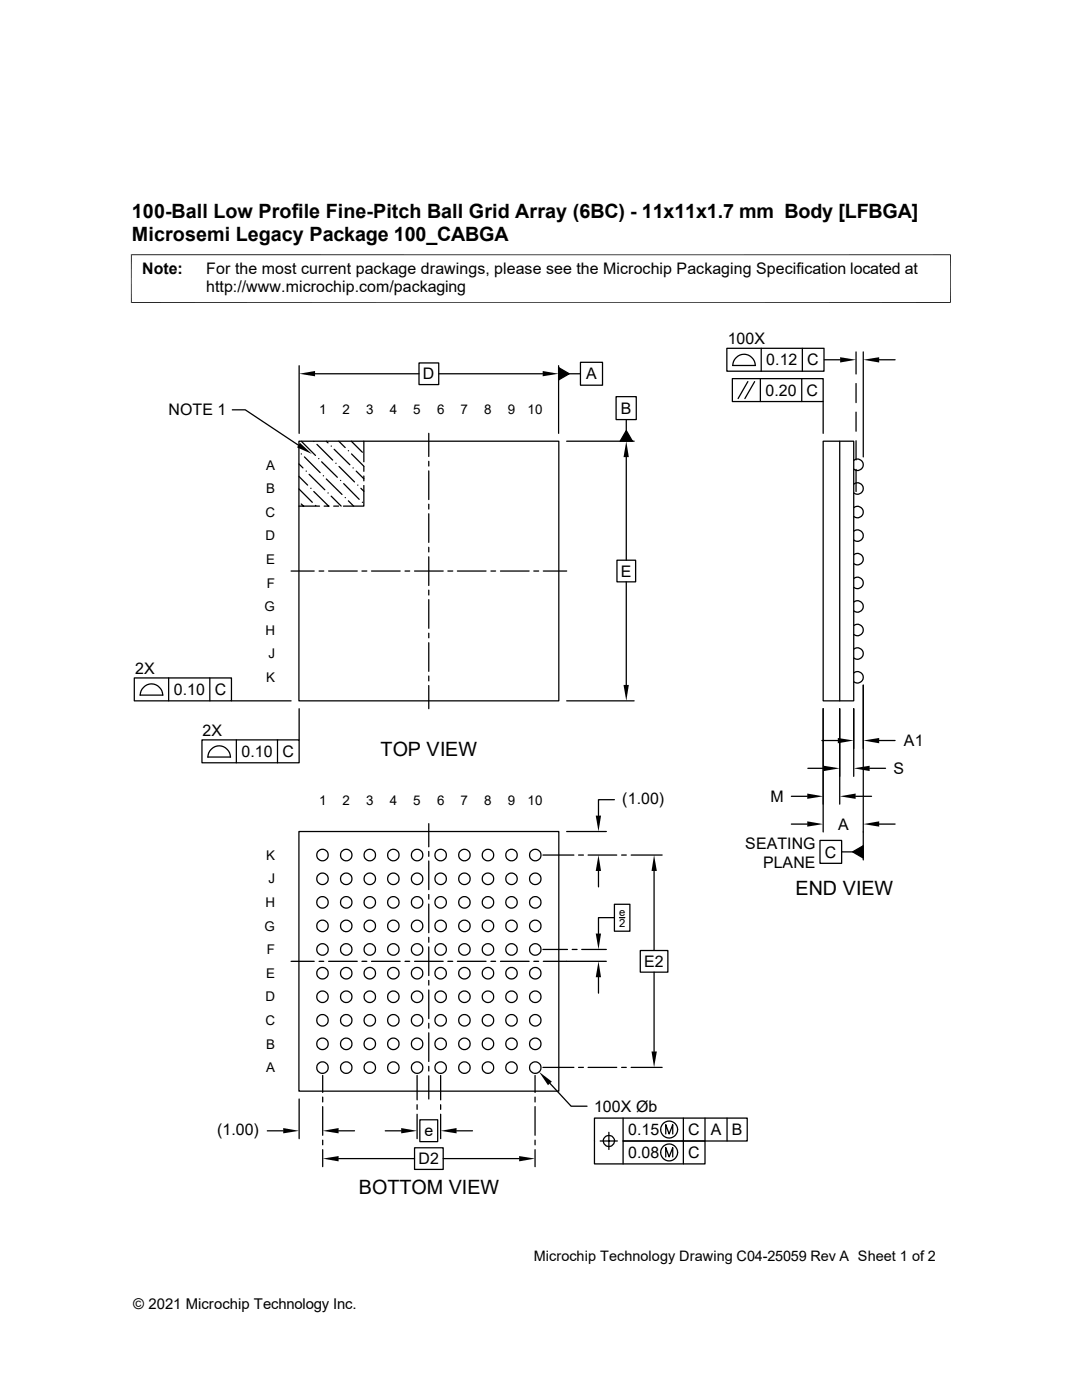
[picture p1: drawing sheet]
<svg xmlns="http://www.w3.org/2000/svg" width="216mm" height="279mm" viewBox="0 0 216 279" stroke-linecap="round" stroke-linejoin="round" font-family="sans-serif">
<g fill="none" stroke="#000" stroke-width=".25">
<path d="M59.7 73v13.5M62.9 74.6h20.7M83.6 72.4h3.9v4.4h-3.9zM87.5 74.6h20.8M111.5 73.4l2.1 1.2-2.1 1.2zM111.5 73v13.5M113.6 74.6h2.2M115.8 72.3h4.4v4.6h-4.4zM122.9 79.2h4.1v4.5h-4.1zM145 69.5h19.4v4.6h-19.4zM146.1 75.6h18.2v4.5h-18.2zM146.2 72.9h4.5"/>
<path d="M146.2 72.9a2.24 2.24 0 0 1 2.3-2.2 2.24 2.24 0 0 1 2.2 2.2M149.2 76.2l-1.9 3.3M150.6 76.2l-2 3.3M151.7 75.6v4.5M151.9 69.5v4.6M160 75.6v4.5M160.1 69.5v4.6M164.5 71.8h3.1M170.8 70.2v4.4M170.8 76.5v3.8M172.3 70.2v21M175.4 71.8h3.2"/>
<path d="M46.4 81.8h2.5l10.7 7.1M59.6 88.1h51.9v51.8h-51.9zM59.6 97.6l2.7 2.6M59.6 95.1l1.8 1.7M59.6 92.6l.9 .8M60.1 90.6h.1M60.1 88.1l2.8 2.8M60.7 91.2l3.2 3.1M61.1 94h.1M61.7 94.7l3.1 3M62 97.5h.1M62.6 98.1l3 2.9"/>
<path d="M62.6 88.1h.1M63.2 88.7l3.2 3.1M63.6 91.5h.1M64.2 92.2l3.1 3.1M64.5 95h.1M65.1 95.6l3.1 3.1M65.1 88.1l.3 .3M65.4 98.4h.1M66.1 99l2 2M66.1 89h.1M66.7 89.7l3.1 3.1M67 92.5h.1"/>
<path d="M67.6 88.1l1.3 1.2M67.6 93.1l3.1 3.1M67.9 95.9h.1M68.6 96.5l3.1 3.2M68.9 99.3h.1M69.5 99.9l1.1 1.1M69.5 90h.1M70.1 88.1l2.2 2.2M70.1 90.6l2.5 2.4M70.4 93.4h.1M71.1 94l1.5 1.5M71.4 96.8h.1"/>
<path d="M72 97.5l.6 .5M72.6 96.9v4.1h-4.1M72.6 88.1v4.1M72.6 93.1v1M72.6 95v1M85.6 86.5v4.6M85.6 92.1v.9M85.6 94v5.7M113.1 88.1h13.4M125 85.9l1.2 2.2h-2.5zM125 83.7v2.2M125 91.2v20.6"/>
<path d="M164.3 88.1h6v51.8h-6zM164.3 80.1v6.4M167.6 88.1v51.8M170.4 96.6a1.14 1.14 0 0 1 1.5 .1 1.14 1.14 0 0 1 0 1.6 1.14 1.14 0 0 1-1.5 .1M170.4 91.9a1.14 1.14 0 0 1 1.5 .1 1.14 1.14 0 0 1 0 1.5 1.14 1.14 0 0 1-1.5 .1M170.8 82.3v3.8M170.8 88v3.8M170.8 93.7v4.4M58.1 114h4.6M59.6 101h4.2M60.1 100.6l.5 .4M62.9 100.9h.1"/>
<path d="M63.7 114h.9M64.7 101h1M65.6 114h5.7M66.6 101h1M72.2 114h1M72.3 100.2h.1M74.1 114h5.7M80.8 114h.9M82.7 114h5.7M85.6 100.6v1M85.6 102.5v5.7M85.6 109.2v1"/>
<path d="M85.6 111.1v5.7M85.6 117.8v.9M85.6 119.7v5.7M89.4 114h.9M91.3 114h5.7M98 114h.9M99.9 114h5.7M106.5 114h1M108.4 114h4.7M123.1 111.8h3.7v4.3h-3.7zM125 116.1v20.6M170.4 115.4a1.14 1.14 0 0 1 1.5 .2 1.14 1.14 0 0 1 0 1.5 1.14 1.14 0 0 1-1.5 .1"/>
<path d="M170.4 110.7a1.14 1.14 0 0 1 1.5 .1 1.14 1.14 0 0 1 0 1.6 1.14 1.14 0 0 1-1.5 .1M170.4 106a1.14 1.14 0 0 1 1.5 .1 1.14 1.14 0 0 1 0 1.6 1.14 1.14 0 0 1-1.5 .1M170.4 101.3a1.14 1.14 0 0 1 1.5 .1 1.14 1.14 0 0 1 0 1.6 1.14 1.14 0 0 1-1.5 .1M26.8 135.3h19.4v4.6h-19.4zM27.9 138.7h4.6M28 138.7a2.24 2.24 0 0 1 2.2-2.2 2.24 2.24 0 0 1 2.3 2.2M33.7 135.3v4.6M41.9 135.3v4.6M46.2 139.9h11.9M85.6 126.4v.9M85.6 128.3v5.7M85.6 134.9v1"/>
<path d="M85.6 136.8v4.6M113.1 139.9h13.4M170.4 134.3a1.14 1.14 0 0 1 1.5 .1 1.14 1.14 0 0 1 0 1.6 1.14 1.14 0 0 1-1.5 .1M170.4 129.5a1.14 1.14 0 0 1 1.5 .1 1.14 1.14 0 0 1 0 1.6 1.14 1.14 0 0 1-1.5 .1M170.4 124.8a1.14 1.14 0 0 1 1.5 .2 1.14 1.14 0 0 1 0 1.5 1.14 1.14 0 0 1-1.5 .1M170.4 120.1a1.14 1.14 0 0 1 1.5 .2 1.14 1.14 0 0 1 0 1.5 1.14 1.14 0 0 1-1.5 .1M172.3 136.7v34.9M40.3 147.7h19.4v4.5h-19.4zM41.4 151.1h4.6a2.24 2.24 0 0 0-2.3-2.3 2.24 2.24 0 0 0-2.2 2.3M47.2 147.7v4.5M55.4 147.7v4.5M59.7 141.4v6.3"/>
<path d="M122.6 159.6h-3.2v3.2M157.9 158.9h3.2M161.2 153.3h3.2M164 147.8h3.2M164.3 141.4v24.6M167.6 141.4v19.1M170.3 141.4v13.5M170.7 158.9h3.2M173.5 153.3h3.2M175.4 147.8h3.2M59.6 165.9h51.9v51.9h-51.9zM85.6 164.4v4.6"/>
<path d="M85.6 169.9v1M85.6 171.8v5.7M85.6 178.5v1M108.3 170.6h6.2M113.1 165.9h7.9M115.4 170.6h1M117.3 170.6h5.8M119.4 173.8v3.2M124 170.6h1M125.9 170.6h6.2M130.5 173.8v15.9M157.9 164.5h3.2"/>
<path d="M163.6 167.7h4.3v4.6h-4.3zM167.9 170h2.2M170.1 170l2.2-1.2v2.4zM175.4 164.5h3.2M58.1 191.9h4.6M63.7 191.9h.9M65.6 191.9h5.7M72.2 191.9h1M74.1 191.9h5.7M80.8 191.9h.9M82.7 191.9h5.7M85.6 180.4v5.7"/>
<path d="M85.6 187.1v.9M85.6 189v5.7M85.6 195.7v.9M85.6 197.6v5.7M89.4 191.9h.9M91.3 191.9h5.7M98 191.9h.9M99.9 191.9h5.7M106.5 191.9h1M108.3 189.5h4.9M108.4 191.9h12.6M114.2 189.5h.9"/>
<path d="M116.1 189.5h4.9M119.4 195v3.2M122.6 180.5h3.1v5.3h-3.1zM122.6 183.1h-3.2v3.2M123.6 183.1h1.1M127.8 189.7h5.5v4.3h-5.5zM130.5 194v15.8M59.7 219.3v7.9M64.4 214.6v3.4M64.4 218.9v1M83.2 214.6v4.9M85.6 204.2v1"/>
<path d="M85.6 206.1v5.7M85.6 212.8v.9M85.6 214.7v4.6M87.9 214.6v4.9M106.8 214.6v3.4M106.8 218.9v1M108.3 213h6.2M109.7 216.2l4.3 4.6h3.1M115.4 213h1M117.3 213h5.8M124 213h1M125.9 213h6.2"/>
<path d="M53.3 225.7h3.2M64.4 220.9v5.7M64.4 227.5v1M64.4 229.4v3.4M67.6 231.2h15.1M67.6 225.7h3.1M76.9 225.7h3.2M82.7 229.1h5.7v4.3h-5.7zM83.2 220.5v.9M83.2 222.4v4.8M83.8 223.5h3.5v4.3h-3.5zM87.9 220.5v.9"/>
<path d="M87.9 222.4v4.8M88.4 231.2h15.2M91.1 225.7h3.2M106.8 220.9v5.7M106.8 227.5v1M106.8 229.4v3.4M119.8 227.7h3.4M121.5 226v3.4M124.3 223.1v4.6h16.4v4.6h-22.1v-9.2h30.5v4.6h-24.8v4.6M132.8 226.3v-1.8l.7 1.8 .7-1.8v1.8M132.8 230.9v-1.9l.7 1.9 .7-1.9v1.9M136.4 223.1v9.2"/>
<path d="M140.7 223.1v4.6M145.1 223.1v4.6"/>
<circle cx="64.3" cy="170.6" r="1.15"/>
<circle cx="64.3" cy="175.4" r="1.15"/>
<circle cx="69.1" cy="175.4" r="1.15"/>
<circle cx="69.1" cy="170.6" r="1.15"/>
<circle cx="73.8" cy="175.4" r="1.15"/>
<circle cx="73.8" cy="170.6" r="1.15"/>
<circle cx="78.5" cy="175.4" r="1.15"/>
<circle cx="78.5" cy="170.6" r="1.15"/>
<circle cx="83.2" cy="170.6" r="1.15"/>
<circle cx="83.2" cy="175.4" r="1.15"/>
<circle cx="87.9" cy="175.4" r="1.15"/>
<circle cx="87.9" cy="170.6" r="1.15"/>
<circle cx="92.7" cy="170.6" r="1.15"/>
<circle cx="92.7" cy="175.4" r="1.15"/>
<circle cx="97.4" cy="170.6" r="1.15"/>
<circle cx="97.4" cy="175.4" r="1.15"/>
<circle cx="102.1" cy="175.4" r="1.15"/>
<circle cx="102.1" cy="170.6" r="1.15"/>
<circle cx="106.8" cy="170.6" r="1.15"/>
<circle cx="106.8" cy="175.4" r="1.15"/>
<circle cx="64.3" cy="194.2" r="1.15"/>
<circle cx="64.3" cy="184.8" r="1.15"/>
<circle cx="64.3" cy="198.9" r="1.15"/>
<circle cx="64.3" cy="180.1" r="1.15"/>
<circle cx="64.3" cy="189.5" r="1.15"/>
<circle cx="69.1" cy="184.8" r="1.15"/>
<circle cx="69.1" cy="198.9" r="1.15"/>
<circle cx="69.1" cy="189.5" r="1.15"/>
<circle cx="69.1" cy="194.2" r="1.15"/>
<circle cx="69.1" cy="180.1" r="1.15"/>
<circle cx="73.8" cy="184.8" r="1.15"/>
<circle cx="73.8" cy="198.9" r="1.15"/>
<circle cx="73.8" cy="189.5" r="1.15"/>
<circle cx="73.8" cy="194.2" r="1.15"/>
<circle cx="73.8" cy="180.1" r="1.15"/>
<circle cx="78.5" cy="194.2" r="1.15"/>
<circle cx="78.5" cy="184.8" r="1.15"/>
<circle cx="78.5" cy="189.5" r="1.15"/>
<circle cx="78.5" cy="198.9" r="1.15"/>
<circle cx="78.5" cy="180.1" r="1.15"/>
<circle cx="83.2" cy="180.1" r="1.15"/>
<circle cx="83.2" cy="194.2" r="1.15"/>
<circle cx="83.2" cy="184.8" r="1.15"/>
<circle cx="83.2" cy="198.9" r="1.15"/>
<circle cx="83.2" cy="189.5" r="1.15"/>
<circle cx="87.9" cy="198.9" r="1.15"/>
<circle cx="87.9" cy="184.8" r="1.15"/>
<circle cx="87.9" cy="194.2" r="1.15"/>
<circle cx="87.9" cy="180.1" r="1.15"/>
<circle cx="87.9" cy="189.5" r="1.15"/>
<circle cx="92.7" cy="180.1" r="1.15"/>
<circle cx="92.7" cy="194.2" r="1.15"/>
<circle cx="92.7" cy="198.9" r="1.15"/>
<circle cx="92.7" cy="189.5" r="1.15"/>
<circle cx="92.7" cy="184.8" r="1.15"/>
<circle cx="97.4" cy="184.8" r="1.15"/>
<circle cx="97.4" cy="194.2" r="1.15"/>
<circle cx="97.4" cy="180.1" r="1.15"/>
<circle cx="97.4" cy="198.9" r="1.15"/>
<circle cx="97.4" cy="189.5" r="1.15"/>
<circle cx="102.1" cy="180.1" r="1.15"/>
<circle cx="102.1" cy="184.8" r="1.15"/>
<circle cx="102.1" cy="189.5" r="1.15"/>
<circle cx="102.1" cy="198.9" r="1.15"/>
<circle cx="102.1" cy="194.2" r="1.15"/>
<circle cx="106.8" cy="194.2" r="1.15"/>
<circle cx="106.8" cy="184.8" r="1.15"/>
<circle cx="106.8" cy="198.9" r="1.15"/>
<circle cx="106.8" cy="180.1" r="1.15"/>
<circle cx="106.8" cy="189.5" r="1.15"/>
<circle cx="64.3" cy="213.1" r="1.15"/>
<circle cx="64.3" cy="208.3" r="1.15"/>
<circle cx="64.3" cy="203.6" r="1.15"/>
<circle cx="69.1" cy="213.1" r="1.15"/>
<circle cx="69.1" cy="208.3" r="1.15"/>
<circle cx="69.1" cy="203.6" r="1.15"/>
<circle cx="73.8" cy="213.1" r="1.15"/>
<circle cx="73.8" cy="208.3" r="1.15"/>
<circle cx="73.8" cy="203.6" r="1.15"/>
<circle cx="78.5" cy="213.1" r="1.15"/>
<circle cx="78.5" cy="203.6" r="1.15"/>
<circle cx="78.5" cy="208.3" r="1.15"/>
<circle cx="83.2" cy="213.1" r="1.15"/>
<circle cx="83.2" cy="208.3" r="1.15"/>
<circle cx="83.2" cy="203.6" r="1.15"/>
<circle cx="87.9" cy="213.1" r="1.15"/>
<circle cx="87.9" cy="208.3" r="1.15"/>
<circle cx="87.9" cy="203.6" r="1.15"/>
<circle cx="92.7" cy="213.1" r="1.15"/>
<circle cx="92.7" cy="203.6" r="1.15"/>
<circle cx="92.7" cy="208.3" r="1.15"/>
<circle cx="97.4" cy="213.1" r="1.15"/>
<circle cx="97.4" cy="203.6" r="1.15"/>
<circle cx="97.4" cy="208.3" r="1.15"/>
<circle cx="102.1" cy="213.1" r="1.15"/>
<circle cx="102.1" cy="208.3" r="1.15"/>
<circle cx="102.1" cy="203.6" r="1.15"/>
<circle cx="106.8" cy="213.1" r="1.15"/>
<circle cx="106.8" cy="208.3" r="1.15"/>
<circle cx="106.8" cy="203.6" r="1.15"/>
<circle cx="121.5" cy="227.7" r="1.13"/>
<circle cx="133.5" cy="230" r="1.69"/>
<circle cx="133.5" cy="225.4" r="1.69"/>
</g>
<g fill="#000">
<path d="M59.7 74.6l3.2-.6v1.1zM108.3 74l3.2 .6-3.2 .5zM111.5 73.4l2.1 1.2-2.1 1.2zM167.6 71.3l3.2 .5-3.2 .5zM172.3 71.8l3.1-.5v1zM59.9 88.4l2.3 2.2-2.9-1.3zM125 88.1l.5 3.1h-1.1zM125 85.9l1.2 2.2h-2.5zM124.4 136.7h1.1l-.5 3.2zM161.1 158.4l3.2 .5-3.2 .5zM164.4 152.8l3.2 .5-3.2 .6zM167.2 147.3l3.1 .5-3.1 .5z"/>
<path d="M167.6 158.9l3.1-.5v1zM170.3 153.3l3.2-.5v1.1zM172.3 147.8l3.1-.5v1zM119.4 170.6l.5 3.2h-1zM118.9 162.8h1l-.5 3.1zM130.5 170.6l.6 3.2h-1.1zM161.1 163.9l3.2 .6-3.2 .5zM170.1 170l2.2-1.2v2.4zM172.3 164.5l3.1-.6v1.1zM119.4 191.9l.5 3.1h-1zM118.9 186.3h1l-.5 3.2zM107.6 213.9l2.5 2-.8 .7z"/>
<path d="M130 209.8h1.1l-.6 3.2zM56.5 225.1l3.2 .6-3.2 .5zM64.4 231.2l3.2-.5v1.1zM64.4 225.7l3.2-.6v1.1zM80.1 225.1l3.1 .6-3.1 .5zM87.9 225.7l3.2-.6v1.1zM103.6 230.7l3.2 .5-3.2 .6z"/>
</g>
<path d="M26.1 50.8h163.6M26.2 50.8v9.7M189.7 50.8v9.7M26.1 60.4h163.6" fill="none" stroke="#000" stroke-width=".2"/>
<g font-size="3.9">
<text x="26.3" y="43.5">100-Ball Low Profile Fine-Pitch Ball Grid Array (6BC) - 11x11x1.7 mm Body [LFBGA]</text>
<text x="26.3" y="48">Microsemi Legacy Package 100_CABGA</text>
<text x="75.9" y="150.8">TOP VIEW</text>
<text x="158.7" y="178.6">END VIEW</text>
<text x="71.6" y="238.2">BOTTOM VIEW</text>
</g>
<g font-size="3.2">
<text x="28.4" y="54.6">Note:</text>
<text x="41.1" y="54.6">For the most current package drawings, please see the Microchip Packaging Specification located at</text>
<text x="41.1" y="58.3">http://www.microchip.com/packaging</text>
<text x="145.2" y="68.7">100X</text>
<text x="84.4" y="75.7">D</text>
<text x="117" y="75.7">A</text>
<text x="152.9" y="72.9">0.12</text>
<text x="161.1" y="72.9">C</text>
<text x="33.6" y="82.9">NOTE 1</text>
<text x="123.9" y="82.6">B</text>
<text x="152.7" y="79">0.20</text>
<text x="161" y="79">C</text>
<text x="123.9" y="115.1">E</text>
<text x="27" y="134.5">2X</text>
<text x="34.7" y="138.7">0.10</text>
<text x="42.9" y="138.7">C</text>
<text x="40.4" y="146.9">2X</text>
<text x="180.4" y="148.9">A1</text>
<text x="48.2" y="151">0.10</text>
<text x="56.3" y="151.1">C</text>
<text x="178.3" y="154.5">S</text>
<text x="124.2" y="160.4">(1.00)</text>
<text x="153.7" y="160.1">M</text>
<text x="167.2" y="165.6">A</text>
<text x="148.7" y="169.4">SEATING</text>
<text x="152.3" y="173.2">PLANE</text>
<text x="164.6" y="171.2">C</text>
<text x="128.5" y="193">E2</text>
<text x="118.5" y="221.8">100X Øb</text>
<text x="43.3" y="226.5">(1.00)</text>
<text x="84.7" y="226.8">e</text>
<text x="125.3" y="226.6">0.15</text>
<text x="137.3" y="226.6">C</text>
<text x="141.8" y="226.6">A</text>
<text x="146" y="226.6">B</text>
<text x="83.5" y="232.4">D2</text>
<text x="125.3" y="231.1">0.08</text>
<text x="137.3" y="231.1">C</text>
</g>
<text font-size="3" x="26.6" y="261.3">© 2021 Microchip Technology Inc.</text>
<text font-size="2.9" x="106.5" y="251.6">Microchip Technology Drawing C04-25059 Rev A Sheet 1 of 2</text>
<g font-size="2.7">
<text x="63.7" y="82.7">1</text>
<text x="68.4" y="82.7">2</text>
<text x="73.1" y="82.7">3</text>
<text x="77.8" y="82.7">4</text>
<text x="82.5" y="82.7">5</text>
<text x="87.2" y="82.7">6</text>
<text x="91.9" y="82.7">7</text>
<text x="96.6" y="82.7">8</text>
<text x="101.3" y="82.7">9</text>
<text x="105.3" y="82.7">10</text>
<text x="53.1" y="93.7">A</text>
<text x="53.1" y="98.4">B</text>
<text x="53" y="103.2">C</text>
<text x="53" y="107.9">D</text>
<text x="53.1" y="112.6">E</text>
<text x="53.3" y="117.3">F</text>
<text x="52.8" y="122">G</text>
<text x="53" y="126.7">H</text>
<text x="53.6" y="131.4">J</text>
<text x="53.1" y="136.1">K</text>
<text x="63.7" y="160.7">1</text>
<text x="68.4" y="160.7">2</text>
<text x="73.1" y="160.7">3</text>
<text x="77.8" y="160.7">4</text>
<text x="82.5" y="160.7">5</text>
<text x="87.2" y="160.7">6</text>
<text x="91.9" y="160.7">7</text>
<text x="96.6" y="160.7">8</text>
<text x="101.3" y="160.7">9</text>
<text x="105.3" y="160.7">10</text>
<text x="53.1" y="171.6">K</text>
<text x="53.6" y="176.3">J</text>
<text x="52.8" y="185.8">G</text>
<text x="53" y="181">H</text>
<text x="53.3" y="190.5">F</text>
<text x="53.1" y="195.2">E</text>
<text x="53" y="199.9">D</text>
<text x="53" y="204.6">C</text>
<text x="53.1" y="209.3">B</text>
<text x="53.1" y="214">A</text>
</g>
<g font-size="2.2">
<text x="123.5" y="182.9">e</text>
<text x="123.5" y="185">2</text>
</g>
</svg>
